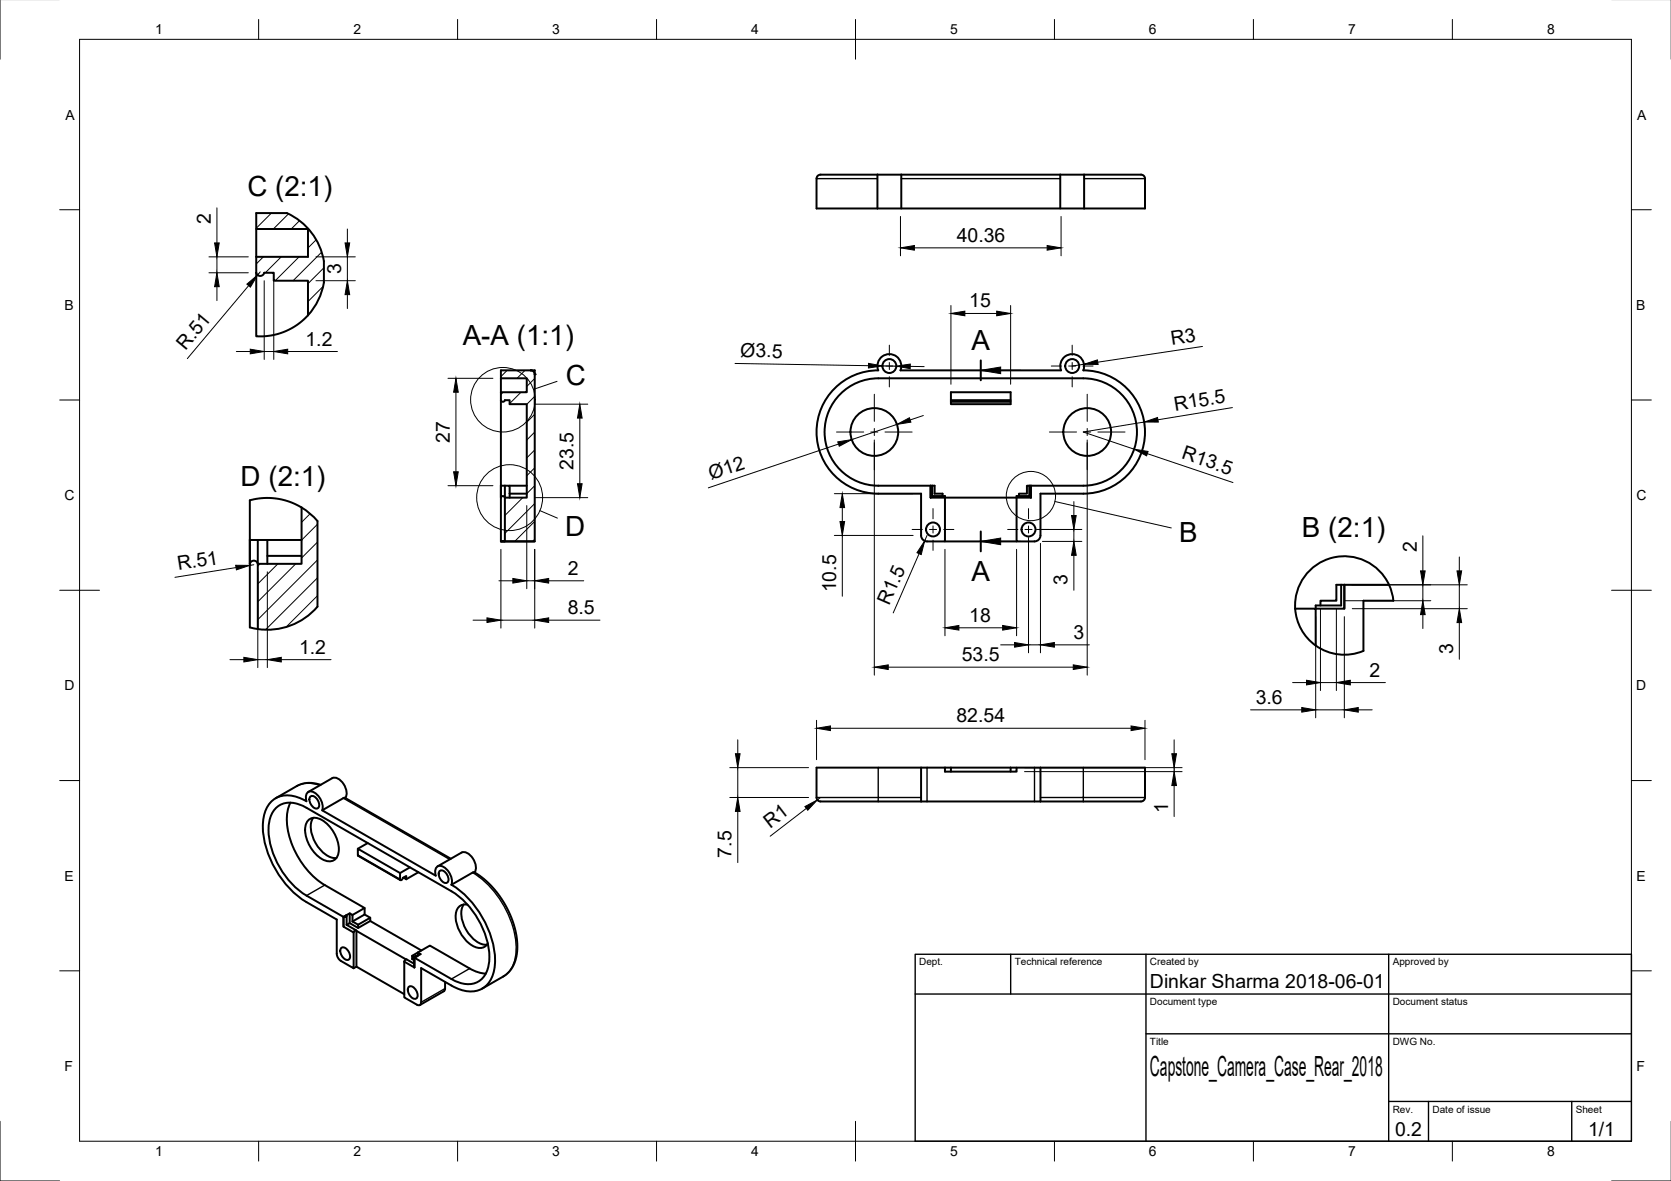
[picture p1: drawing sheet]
<svg xmlns="http://www.w3.org/2000/svg" width="420mm" height="297mm" viewBox="0 0 420 297" stroke-linecap="round" stroke-linejoin="round" font-family="sans-serif">
<!-- layer: Visible -->
<g fill="none" stroke="#000" stroke-width=".5">
<path d="M64.4 57.6v7M220.6 43.9h-14.2a1.02 1.02 0 0 0-1.1 1v7.5h15.3M220.6 52.4h52M220.6 43.9h6M220.6 43.9v8.5M226.6 43.9h40M226.6 43.9v8.5M266.6 43.9h6M266.6 43.9v8.5M272.6 43.9h14.3a1.02 1.02 0 0 1 1 1v7.5h-15.3M272.6 43.9v8.5M64.4 68.6v16l3.7-.2 3.5-1 3.1-1.7 2.7-2.4"/>
<path d="M64.4 64.6h13v-7h-13v-4h7.7a16.2 16.2 0 0 1 9.3 12.1v5.4a16.2 16.2 0 0 1-4 8.2M64.4 68.6l.4 .6 .6 .2 .6-.2 .4-.6h2.4v2h8.6v8.7M64.4 64.6v4M125.9 95.1v3.6M133.5 93.1a1 1 0 0 1 1 1M134.5 94.1v42.1h-7.6v-11M134.5 94.1v-1h-8.6v2h6.6v3.6h-6.6v23.5M125.9 100.7l.5 .4 .5-.4h1.2v1h4.4v23.5h-5.6M239.1 100.7v.4M239.1 101.1h15M254.1 100.7h-15v-2h15v3h-15v-.6M62.8 135.8h2"/>
<path d="M62.8 135.8v22l2 .4M64.8 135.8h2.4v6M64.8 135.8v6a1.03 1.03 0 0 0-1-.8 1.03 1.03 0 0 0-1 .8M67.2 139.8h8.6M67.2 135.8h8.6M75.8 127.6l1.9 1.3 2.1 2.1v21.6a16.6 16.6 0 0 1-15 5.6M75.8 127.6l-2.7-1.3-3.2-.8-3.2-.3-3.3 .5a.67 .67 0 0 0-.6 .3 .67 .67 0 0 0 0 .7v9.1M75.8 127.6v14.2h-11v16.4M125.9 122.2v14M125.9 122.2h1M125.9 122.2v3a.51 .51 0 0 1 .5-.4 .51 .51 0 0 1 .5 .4M126.9 122.2h1.2v2"/>
<path d="M126.9 136.2h-1h8.6M126.9 122.2v3M128.1 122.2h4.4M128.1 124.2h4.4M128.1 124.2v1M234 122.2h.4M234 122.2h-13.2a13.5 13.5 0 0 1-13.5-13.5 13.5 13.5 0 0 1 13.5-13.6h51.6a13.5 13.5 0 0 1 13.5 13.6 13.5 13.5 0 0 1-13.5 13.5h-13.2M234 122.2v3h3.6M234.4 122.2v2.6h3.2v.4M234.4 122.2h.6v2h2v.6M237.6 136.2h18M258.8 122.2h.4"/>
<path d="M258.8 122.2v2.6h-3.2v11.4h4.5a1.5 1.5 0 0 0 1.5-1.5v-10.5h10.8a15.5 15.5 0 0 0 15.5-15.5 15.5 15.5 0 0 0-15.5-15.6 3 3 0 0 0-2.8-4 3 3 0 0 0-2.8 4h-40.4a3 3 0 0 0-2.8-4 3 3 0 0 0-2.8 4 15.5 15.5 0 0 0-15.5 15.6 15.5 15.5 0 0 0 15.5 15.5h10.8v10.5a1.5 1.5 0 0 0 1.5 1.5h4.5v-11M258.8 122.2h-.6v2h-2v.6M259.2 122.2v3h-21.6M325.7 153.1h5.1v9.3M325.7 153.1a12.4 12.4 0 0 0 5.1 9.3M337.2 147.1h.8M337.2 147.1v5.2h-6.4v.8h7.2v-6M337.2 147.1h-1.2v4h-4v1.2M338 147.1v6M338 147.1h11.3M349.3 147.1l.8 2.2 .3 1.8h-7.6v12.6a12.4 12.4 0 0 1-12-1.3M349.3 147.1a12.4 12.4 0 0 0-14.3-6.8 12.4 12.4 0 0 0-9.3 12.8"/>
<path d="M80.6 197.4l-2.4-.5-2.2 .2-1.2 .5-5.5 3.2M83.5 195.7a2.49 2.49 0 0 1 2.9 1.5 3.2 3.2 0 0 1 .4 3.5M83.5 195.7l-6 3.5M231.6 193.1h-26.3v7.5a1.05 1.05 0 0 0 1.1 1h25.2M231.6 193.1h22.5M231.6 193.1v8.5M237.6 193.1v1h18v-1M239.1 193.1v1M254.1 193.1h7.5M254.1 193.1v1M261.6 193.1h26.3v7.5a1.05 1.05 0 0 1-1.1 1h-25.2M261.6 193.1v8.5"/>
<path d="M73 201.9a13.2 13.2 0 0 0 .6 10.9 20.8 20.8 0 0 0 8.1 9.8l10 5.8-3.1 1.7M77.7 206.1a3.2 3.2 0 0 1 3.9 .6 9.1 9.1 0 0 1 3.5 7.7 2.5 2.5 0 0 1-1.6 2.2 2.5 2.5 0 0 1-2.5-.5 9.1 9.1 0 0 1-4.2-8.2l.2-.7zM78 200.4a1.51 1.51 0 0 1 2 1.1 1.34 1.34 0 0 1-.2 1.9 2.17 2.17 0 0 1-1.8-3zM78.8 205.7a6.3 6.3 0 0 0 .6 6.4 6.3 6.3 0 0 0 5.2 3.7M81 203.8a4.1 4.1 0 0 0-2.8-4.8 1.4 1.4 0 0 0-1.3 1.9l.2 .6a7.9 7.9 0 0 0-7.8-.7 7.5 7.5 0 0 0-3.2 7.1 24.2 24.2 0 0 0 11 19l7.6 4.4v9l.7 1.1 3.5 2.1v-9M90 215.1l10.7 6.3M92.5 212l-2.5 1.5M100.6 219.6l-10.6-6.1v1.6l10.6 6.1M103.1 218.2l-2.5 1.4v1.6M105.2 219.4l-3.1 1.7M110 217.9l6.1-3.5a2.49 2.49 0 0 1 2.8 1.5 3.2 3.2 0 0 1 .4 3.5M110.5 219.1a1.51 1.51 0 0 1 2 1.1 1.34 1.34 0 0 1-.2 1.9 2.17 2.17 0 0 1-1.8-3z"/>
<path d="M113.4 216l-26.7-15.4-5.7 3.2 28.6 16.4a1.67 1.67 0 0 1 1.1-2.4 4.1 4.1 0 0 1 2.8 4.7M231.6 201.6h30M77.1 225.3l9.3 5.3h.6l.1-.4-.7 .4v2.5M77.1 225.3a20.7 20.7 0 0 1-9.5-17.9 5.4 5.4 0 0 1 6-5.5l2.3 .7 1.2 .6 36.4 21a20.7 20.7 0 0 1 9.5 17.8 5.4 5.4 0 0 1-6 5.5l-2.3-.7-1.2-.6-9.4-5.4 .4-.4 .4 .1-.7 .4v2.4M85.8 238.4a1.51 1.51 0 0 1 2 1.2 1.34 1.34 0 0 1-.3 1.8 2.17 2.17 0 0 1-1.7-3zM87.2 232.6l.7-.4 2.1 1.2 3.1-1.8 12.9 7.5M87.2 230.4v2.2M87.2 232.6l2.3 1.4M87.9 229.7l.7 .4v1.7M87.9 232.2v-2.5l-1.5 .9v2.5l2.5 1.4M88.6 231.8l1.4 .8M89.6 234.1v9"/>
<path d="M89.6 234.1l12.5 7.2M89.6 234.1l-.3-.1-.4 .5M90 232.6v.8M91.7 230l1.4 .8v.8M91.7 228.4v1.6l-3.1 1.8M93.1 230.8l-3.1 1.8M101.4 220.7l.7 .4M102.1 221.1v-.8l-.8 .5-.4 .5-.3-.1M113.5 222.5l5.5-3.1h.2l.8 .5 3 2.4 2.6 3.1 2.1 3.5 1.5 3.8 .7 2.8 .2 2.9-.3 2.5-.7 2-.9 1.3-1.1 1-5.8 3.4M113.5 222.5a24.2 24.2 0 0 1 11 19 7.9 7.9 0 0 1-3.2 7.1 7.5 7.5 0 0 1-7.8-.7l-7.6-4.4v8.6a.65 .65 0 0 1-.3 .7 .65 .65 0 0 1-.8-.1l-3.1-1.8v-9M116.6 227.5a6.3 6.3 0 0 0 .6 6.4 6.3 6.3 0 0 0 5.2 3.7M117.6 227.5a2.56 2.56 0 0 0-3 3.3 8.8 8.8 0 0 0 5.5 7.6 2.22 2.22 0 0 0 2.5-1.1"/>
<path d="M88.9 243.5l.7-.4 12.1 7M101.7 241.9l2.5 1.4M101.7 241.9l.2-.5 .4-.1 1.8 1.1M102.8 248.2a1.51 1.51 0 0 1 2 1.2 1.34 1.34 0 0 1-.3 1.8 2.17 2.17 0 0 1-1.7-3zM103.6 240.4l4.5-2.6 10.6 6.1 1.8 .7 1.6 .3M104.1 240.7v2.3M104.1 240.7l-.5-.3v.8l.5 .3M105 240.4v-.8l.8 .4-1.6 .9v2.4M111.9 247v1.9l-.3 .4-6 3.5"/>
<circle cx="223.6" cy="92.1" r="1.75"/>
<circle cx="269.6" cy="92.1" r="1.75"/>
<circle cx="219.8" cy="108.7" r="6"/>
<circle cx="273.4" cy="108.7" r="6"/>
<circle cx="234.6" cy="133.2" r="1.75"/>
<circle cx="258.6" cy="133.2" r="1.75"/>
</g>
<!-- layer: Visible Narrow -->
<g fill="none" stroke="#000" stroke-width=".35">
<path d="M205.3 44.9h15.3M226.6 44.9h40M272.6 44.9h15.3M80.4 197.5a6.7 6.7 0 0 0-5.8 .2M220.8 193.1v7.5h10.8M233.1 193.1v8.5M260.1 193.1v8.5M272.4 193.1v7.5h-10.8M86.3 200.8l26.8 15.4M118.8 219.5a23.8 23.8 0 0 1 10.9 20.2 7.4 7.4 0 0 1-3.1 5.9M205.3 200.6h15.5v1M287.9 200.6h-15.5v1"/>
<path d="M81.7 222.6l-4.6 2.7M111.9 248.6l-6 3.5M118.1 243.6l-4.6 2.6"/>
</g>
<!-- layer: Visible -->
<g fill="#000">
<circle cx="133.5" cy="93.1" r=".25"/>
<circle cx="134.5" cy="94.1" r=".25"/>
</g>
<!-- layer: Border -->
<g fill="none" stroke="#000" stroke-width=".25">
<path d="M0 0v14.9M20 9.9h390.2v277.1h-390.2zM65 4.9v5M115.1 4.9v5M165.1 4.9v5M215.1 4.9v10M265.1 4.9v5M315.2 4.9v5M365.2 4.9v5M15 52.7h5M410.2 52.7h5M15 100.6h5"/>
<path d="M410.2 100.6h5M15 148.5h10M405.2 148.5h10M15 196.3h5M410.2 196.3h5M15 244.2h5M410.2 244.2h5M0 282v15h15M65 287v5M115.1 287v5M165.1 287v5M215.1 282v10"/>
<path d="M265.1 287v5M315.2 287v5M365.2 287v5M405.2 297h15"/>
</g>
<!-- layer: TitleBlock -->
<path d="M230.1 240h180.1v47h-180.1zM230.1 250h180.1M254.1 240v10M288.1 240v47M349.2 240v47M288.1 260h122.1M349.2 277h61M359.2 277v10M395.2 277v10" fill="none" stroke="#000" stroke-width=".35"/>
<!-- layer: Hatching -->
<g fill="none" stroke="#000" stroke-width=".25">
<path d="M68.2 53.6l-3.8 3.8M72.5 53.8l-3.8 3.8M75.3 55.5l-2.1 2.1M77.6 57.7l-.2 .2M66.2 64.6l-1.8 1.8M70.7 64.6l-4 4M75.2 64.6l-6 6M79.5 60.3l-2.1 2.1M80.9 63.4l-7.2 7.2M81.2 72l-3.8 3.8M81.4 67.3l-4 4.1M126.5 98.7l-.6 .5"/>
<path d="M127.5 93.1l-1.6 1.6M131 98.7l-2.9 2.8M132 93.1l-2 2M134.5 95.2l-2 2M134.5 99.7l-2 2M134.5 104.2l-2 2M134.5 108.7l-2 2M134.5 113.2l-2 2M134.5 117.7l-2 2M78 129.2l-2.2 2.2M79.8 131.9l-4 4M79.8 136.3l-4 4.1"/>
<path d="M126.9 125.2h.1M131.4 125.2l-4.5 4.5M134.5 122.2l-2 2M134.5 126.6l-7.6 7.6M134.5 131.1l-5.1 5.1M134.5 135.6l-.6 .6M65.4 141.8l-.6 .6M69.9 141.8l-5.1 5.1M74.4 141.8l-9.6 9.6M79.8 140.8l-15 15M79.8 145.3l-13 13.1M79.8 149.8l-7.8 7.9"/>
</g>
<!-- layer: Annotations -->
<path d="M246.6 90.6v5.1M246.6 133.7v5" fill="none" stroke="#000" stroke-width=".5"/>
<g fill="none" stroke="#000" stroke-width=".25">
<path d="M140.1 95.9l-6 2M251.6 93.1h5M135.8 128.4l4.4 1.9M251.6 136.2h5M265.3 126.1l29.2 6.7"/>
<circle cx="126.4" cy="100.5" r="8.1"/>
<circle cx="128.1" cy="125.2" r="8.3"/>
<circle cx="259.2" cy="124.8" r="6.2"/>
</g>
<path d="M246.6 93.1l5-.8v1.7zM246.6 136.2l5-.9v1.7z" fill="#000" stroke="#000" stroke-width=".25"/>
<!-- layer: Center Lines -->
<g fill="none" stroke="#000" stroke-width=".25">
<path d="M218.4 92.1h2.5M219.8 99.2v6.8M222.7 92.1h1.8M223.6 86.8v2.6M223.6 91.2v1.8M223.6 94.7v2.6M226.3 92.1h2.6M264.3 92.1h2.6M268.7 92.1h1.8M269.6 86.8v2.6M269.6 91.2v1.8M269.6 94.7v2.6"/>
<path d="M272.3 92.1h2.5M273.4 99.2v6.8M210.3 108.7h6.9M218.9 108.7h1.8M219.8 107.8v1.8M219.8 111.3v6.9M222.5 108.7h6.8M263.9 108.7h6.8M272.5 108.7h1.8M273.4 107.8v1.8M273.4 111.3v6.9M276 108.7h6.9"/>
<path d="M229.3 133.2h2.6M233.7 133.2h1.8M234.6 127.9v2.6M234.6 132.3v1.8M234.6 135.9v2.5M237.3 133.2h2.6M253.4 133.2h2.5M257.7 133.2h1.8M258.6 127.9v2.6M258.6 132.3v1.8M258.6 135.9v2.5M261.3 133.2h2.6"/>
</g>
<!-- layer: Dimensions -->
<g fill="none" stroke="#000" stroke-width=".25">
<path d="M54.5 52.3v8.8M87.3 57.6v3.5M226.4 54.4v9.9M266.8 54.4v9.9M52.5 64.6h9.9M52.5 68.6h9.9M54.5 64.6v4M54.5 72.1v3.5M62.5 71.8l-15.4 18.4M65.4 68.4l-.6 .8M66.4 70.6v19.8M68.8 70.6v19.8"/>
<path d="M79.4 64.6h9.9M79.4 70.6h9.9M87.3 64.6v6M87.3 74.1v3.5M229.9 62.3h33.4M239.1 76.8v19.9M242.6 78.8h8M254.1 76.8v19.9M59.4 88.4h3.5M66.4 88.4h2.4M72.3 88.4h12.5M112.6 95.1h11.3"/>
<path d="M114.6 98.7v20M184.8 91.4l33.6 .6M221.9 92l3.5 .1M228.9 92.2h3.5M272.6 91.6l-3 .5M302.4 87.1l-26.4 4M134.5 101.7h13.3M145.8 105.2v16.5M210.8 111.7l-32.7 11M219.8 110.7v59.1M225.5 106.7l-11.3 3.9M232.2 104.5l-3.3 1.1"/>
<path d="M273.4 110.7v59.1M287.7 106.1l-15.3 2.6 12.8 4.3M288.5 114.1l21.5 7.3M309.9 102.5l-18.8 3.1M112.6 122.2h11.3M125.9 138.2v19.8M132.5 127.2v20.9M134.5 138.2v19.8M134.5 125.2h13.3M209.8 124.2h19.8M209.8 134.7h19.8M211.8 127.7v3.5"/>
<path d="M211.8 134.7v15.3M231.1 139.3l-6.5 14.9M233.1 134.7l-.6 1.3M237.6 138.2v21.7M255.6 138.2v21.7M258.6 135.2v29M260.6 133.2h11.4M261.6 136.7v27.5M262.1 136.2h9.9M270 126.2v3.5M270 133.2v3M270 139.7v8.8"/>
<path d="M357.8 134.8v8.8M59.3 142.8l-15.3 2.4M62.8 141.8v.4l1-.2M64.8 143.8v24.1M67.2 143.8v24.1M118.9 156h3.5M125.4 146.1h3.5M125.9 156h8.6M132.5 146.1h2M138 156h12.9M138 146.1h8.8M241.1 157.9h11"/>
<path d="M330.8 155.1v25.4M332 153.1v20.6M336 153.1v20.6M338 147.1h30.9M338 155.1v25.4M338 151.1h21.8M340 153.1h28.9M357.8 147.1v4M357.8 154.6v3.5M366.9 140.1v3.5M366.9 147.1v6M366.9 156.6v9.2"/>
<path d="M57.8 165.9h3.5M64.8 165.9h2.4M70.7 165.9h12.5M223.3 167.8h46.6M251.6 162.2h3.5M258.6 162.2h3M265.1 162.2h8.8M314.4 178.5h12.9M325 171.7h3.5M330.8 178.5h7.2M332 171.7h4M339.5 171.7h8.8"/>
<path d="M341.5 178.5h3.5M183.5 193.1h19.8M185.5 186.1v3.5M185.5 193.1v7.5M205.3 181.2v9.9M208.8 183.2h75.6M257.6 193.1h39.6M257.6 194.1h39.6M287.9 181.2v9.9M295.2 186.1v3.5M295.2 193.1v1M295.2 197.6v7.8"/>
<path d="M183.5 200.6h19.8M185.5 204.1v12.9M202.7 203.3l-9 7M206.3 200.6l-.8 .6"/>
</g>
<g fill="#000" stroke="#000" stroke-width=".25">
<path d="M54.5 68.6l.6 3.5h-1.1zM54 61.1h1.1l-.6 3.5zM62.1 71.5l2.7-2.3-1.8 3zM86.8 61.1h1.1l-.6 3.5zM87.3 70.6l.6 3.5h-1.1zM226.4 62.3l3.5-.5v1.1zM239.1 78.8l3.5-.5v1.1zM250.6 78.3l3.5 .5-3.5 .6zM263.3 61.8l3.5 .5-3.5 .6zM62.9 87.8l3.5 .6-3.5 .6zM68.8 88.4l3.5-.6v1.2zM114.6 95.1l.6 3.6h-1.1z"/>
<path d="M218.4 91.4l3.5 .6-3.5 .6zM225.4 92.1l3.5-.5v1.1zM272.6 91.6l3.3-1.1 .2 1.2zM114.1 118.7h1.1l-.6 3.5zM145.8 101.7l.6 3.5h-1.2zM210.6 111.1l3.6-.5-3.2 1.6zM225.5 106.7l3.2-1.6 .3 1.1zM285.2 113l3.5 .5-.4 1.2zM287.7 106.1l3.4-1.1 .1 1.2zM145.2 121.7h1.2l-.6 3.5zM211.8 124.2l.6 3.5h-1.2zM211.2 131.2h1.2l-.6 3.5z"/>
<path d="M232.5 136l-.9 3.5-1-.5zM269.4 129.7h1.2l-.6 3.5zM270 136.2l.6 3.5h-1.2zM59.3 142.2h3.5l-3.4 1.1zM122.4 155.4l3.5 .6-3.5 .6zM128.9 145.5l3.6 .6-3.6 .6zM134.5 156l3.5-.6v1.2zM134.5 146.1l3.5-.6v1.2zM237.6 157.9l3.5-.6v1.2zM252.1 157.3l3.5 .6-3.5 .6zM357.8 151.1l.5 3.5h-1.1zM357.2 143.6h1.1l-.5 3.5z"/>
<path d="M366.4 143.6h1.1l-.6 3.5zM366.9 153.1l.6 3.5h-1.1zM61.3 165.3l3.5 .6-3.5 .6zM67.2 165.9l3.5-.6v1.2zM219.8 167.8l3.5-.6v1.2zM255.1 161.6l3.5 .6-3.5 .6zM261.6 162.2l3.5-.6v1.2zM269.9 167.2l3.5 .6-3.5 .6zM327.3 178l3.5 .5-3.5 .6zM328.5 171.1l3.5 .6-3.5 .6zM336 171.7l3.5-.6v1.2zM338 178.5l3.5-.5v1.1z"/>
<path d="M184.9 189.6h1.2l-.6 3.5zM205.3 183.2l3.5-.6v1.2zM284.4 182.6l3.5 .6-3.5 .6zM294.6 189.6h1.2l-.6 3.5zM295.2 194.1l.6 3.5h-1.2zM185.5 200.6l.6 3.5h-1.2zM202.4 202.9l3.1-1.7-2.4 2.6z"/>
</g>
<g font-size="7">
<text x="62.2" y="49.3">C (2:1)</text>
<text x="116.3" y="86.7">A-A (1:1)</text>
<text x="244.3" y="88.1">A</text>
<text x="142.3" y="96.8">C</text>
<text x="60.5" y="122.2">D (2:1)</text>
<text x="142.1" y="134.8">D</text>
<text x="296.5" y="136.3">B</text>
<text x="327.4" y="135">B (2:1)</text>
<text x="244.3" y="146.2">A</text>
<text x="289.1" y="270.5">Capstone_Camera_Case_Rear_2018</text>
</g>
<g font-size="4.9">
<text x="53" y="56.2" transform="rotate(-90 53 56.2)">2</text>
<text x="240.6" y="60.8">40.36</text>
<text x="85.8" y="69" transform="rotate(-90 85.8 69)">3</text>
<text x="243.7" y="77.3">15</text>
<text x="46.6" y="88.3" transform="rotate(-50 46.6 88.3)">R.51</text>
<text x="76.8" y="86.9">1.2</text>
<text x="186.1" y="89.8" transform="rotate(1 186.1 89.8)">Ø3.5</text>
<text x="294.7" y="86.7" transform="rotate(-9 294.7 86.7)">R3</text>
<text x="295.5" y="103.3" transform="rotate(-9 295.5 103.3)">R15.5</text>
<text x="113.1" y="111.3" transform="rotate(-90 113.1 111.3)">27</text>
<text x="144.2" y="118.1" transform="rotate(-90 144.2 118.1)">23.5</text>
<text x="296.9" y="115.3" transform="rotate(19 296.9 115.3)">R13.5</text>
<text x="178.8" y="120.7" transform="rotate(-19 178.8 120.7)">Ø12</text>
<text x="44.8" y="143.5" transform="rotate(-9 44.8 143.5)">R.51</text>
<text x="356.3" y="138.7" transform="rotate(-90 356.3 138.7)">2</text>
<text x="142.8" y="144.6">2</text>
<text x="210.2" y="149" transform="rotate(-90 210.2 149)">10.5</text>
<text x="268.5" y="147.2" transform="rotate(-90 268.5 147.2)">3</text>
<text x="142.8" y="154.4">8.5</text>
<text x="223.6" y="152.5" transform="rotate(-66 223.6 152.5)">R1.5</text>
<text x="243.7" y="156.3">18</text>
<text x="269.9" y="160.6">3</text>
<text x="75.2" y="164.4">1.2</text>
<text x="241.8" y="166.2">53.5</text>
<text x="365.4" y="164.5" transform="rotate(-90 365.4 164.5)">3</text>
<text x="344.4" y="170.2">2</text>
<text x="315.7" y="177">3.6</text>
<text x="240.5" y="181.6">82.54</text>
<text x="193.6" y="208.5" transform="rotate(-38 193.6 208.5)">R1</text>
<text x="293.7" y="204.4" transform="rotate(-90 293.7 204.4)">1</text>
<text x="183.9" y="215.7" transform="rotate(-90 183.9 215.7)">7.5</text>
<text x="289.1" y="248.5">Dinkar Sharma 2018-06-01</text>
<text x="350.8" y="285.7">0.2</text>
<text x="399.3" y="285.7">1/1</text>
</g>
<g font-size="3.5">
<text x="39" y="8.6">1</text>
<text x="88.9" y="8.6">2</text>
<text x="138.9" y="8.6">3</text>
<text x="188.8" y="8.6">4</text>
<text x="238.9" y="8.6">5</text>
<text x="288.9" y="8.6">6</text>
<text x="339" y="8.6">7</text>
<text x="389" y="8.6">8</text>
<text x="16.4" y="30.1">A</text>
<text x="411.6" y="30.1">A</text>
<text x="16.2" y="77.9">B</text>
<text x="411.4" y="77.9">B</text>
<text x="16.3" y="125.8">C</text>
<text x="411.5" y="125.8">C</text>
<text x="16.2" y="173.6">D</text>
<text x="411.4" y="173.6">D</text>
<text x="16.3" y="221.5">E</text>
<text x="411.5" y="221.5">E</text>
<text x="16.3" y="269.4">F</text>
<text x="411.5" y="269.4">F</text>
<text x="39" y="290.8">1</text>
<text x="88.9" y="290.8">2</text>
<text x="138.9" y="290.8">3</text>
<text x="188.8" y="290.8">4</text>
<text x="238.9" y="290.8">5</text>
<text x="288.9" y="290.8">6</text>
<text x="339" y="290.8">7</text>
<text x="389" y="290.8">8</text>
</g>
<g font-size="2.5">
<text x="231.1" y="242.8">Dept.</text>
<text x="255.1" y="242.8">Technical reference</text>
<text x="289.1" y="242.8">Created by</text>
<text x="350.2" y="242.8">Approved by</text>
<text x="289.1" y="252.8">Document type</text>
<text x="350.2" y="252.8">Document status</text>
<text x="289.1" y="262.8">Title</text>
<text x="350.2" y="262.8">DWG No.</text>
<text x="350.2" y="279.8">Rev.</text>
<text x="360.2" y="279.8">Date of issue</text>
<text x="396.2" y="279.8">Sheet</text>
</g>
</svg>
